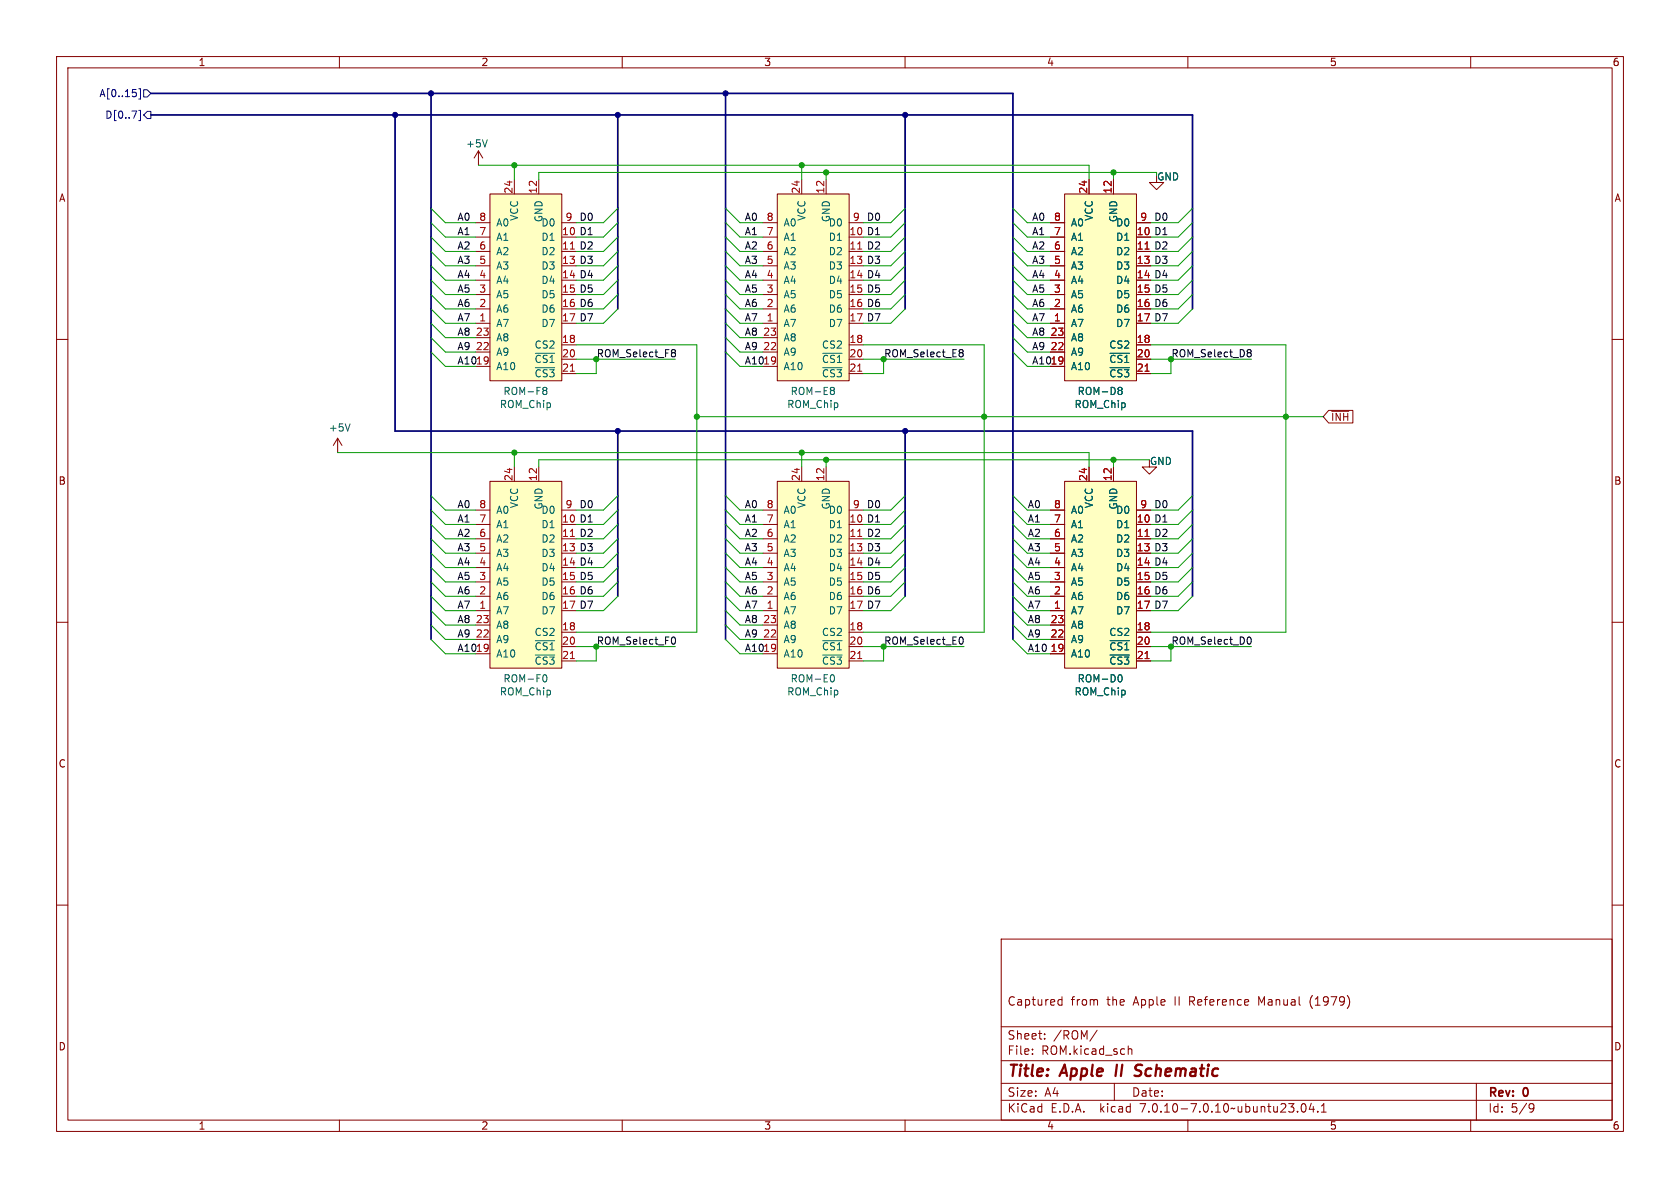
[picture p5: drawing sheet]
<svg xmlns="http://www.w3.org/2000/svg" width="297mm" height="210mm" viewBox="0 0 297 210" stroke-linecap="round" stroke-linejoin="round" font-family="sans-serif">
<g fill="none" stroke="#840000" stroke-width=".18">
<path d="M10 10h277v190h-277zM12 12h273v186h-273zM60 10v2M110 10v2M160 10v2M210 10v2M260 10v2M84.1 39.4h2.5M84.6 26.7l-.8 1.2M84.6 26.7v2.5M84.6 26.7l.7 1.2M86.6 34.3h12.7v33h-12.7z"/>
<path d="M90.9 31.8v2.5M95.2 31.8v2.5M99.3 39.4h2.6M134.9 39.4h2.5M137.4 34.3h12.7v33h-12.7zM141.7 31.8v2.5M146 31.8v2.5M150.1 39.4h2.6M185.7 39.4h2.5M188.2 34.3h12.7v33h-12.7zM192.5 31.8v2.5M196.8 31.8v2.5"/>
<path d="M200.9 39.4h2.6M204.5 31v1.3h1.2l-1.2 1.2-1.3-1.2h1.3M10 60h2M84.1 57.2h2.5M84.1 54.6h2.5M84.1 59.7h2.5M84.1 52.1h2.5M84.1 49.5h2.5M84.1 47h2.5M84.1 44.5h2.5M84.1 41.9h2.5M134.9 57.2h2.5"/>
<path d="M134.9 54.6h2.5M134.9 59.7h2.5M134.9 52.1h2.5M134.9 49.5h2.5M134.9 47h2.5M134.9 44.5h2.5M134.9 41.9h2.5M185.7 57.2h2.5M185.7 54.6h2.5M185.7 59.7h2.5M185.7 52.1h2.5M185.7 49.5h2.5"/>
<path d="M185.7 47h2.5M185.7 44.5h2.5M185.7 41.9h2.5M285 60h2M59.7 77.5l-.8 1.2M59.7 77.5v2.5M59.7 77.5l.8 1.2M84.1 64.8h2.5M84.1 62.2h2.5M99.3 61h2.6M99.3 63.5h2.6M99.3 66h2.6"/>
<path d="M134.9 64.8h2.5M134.9 62.2h2.5M150.1 61h2.6M150.1 63.5h2.6M150.1 66h2.6M185.7 64.8h2.5M185.7 62.2h2.5M200.9 61h2.6M200.9 63.5h2.6M200.9 66h2.6M234.9 72.5h4.3v2.3h-4.3l-1-1.1zM235.4 72.7h3"/>
<path d="M84.1 97.8h2.5M84.1 95.3h2.5M84.1 92.7h2.5M84.1 90.2h2.5M86.6 85.1h12.7v33h-12.7zM90.9 82.6v2.5M95.2 82.6v2.5M99.3 90.2h2.6M134.9 97.8h2.5M134.9 95.3h2.5M134.9 92.7h2.5M134.9 90.2h2.5"/>
<path d="M137.4 85.1h12.7v33h-12.7zM141.7 82.6v2.5M146 82.6v2.5M150.1 90.2h2.6M185.7 97.8h2.5M185.7 95.3h2.5M185.7 92.7h2.5M185.7 90.2h2.5M188.2 85.1h12.7v33h-12.7zM192.5 82.6v2.5M196.8 82.6v2.5M200.9 90.2h2.6"/>
<path d="M203.2 81.3v1.3h1.3l-1.3 1.2-1.3-1.2h1.3M10 110h2M84.1 108h2.5M84.1 115.6h2.5M84.1 105.4h2.5M84.1 113h2.5M84.1 110.5h2.5M84.1 102.9h2.5M84.1 100.3h2.5M99.3 111.8h2.6M99.3 114.3h2.6M99.3 116.8h2.6"/>
<path d="M134.9 108h2.5M134.9 115.6h2.5M134.9 105.4h2.5M134.9 113h2.5M134.9 110.5h2.5M134.9 102.9h2.5M134.9 100.3h2.5M150.1 111.8h2.6M150.1 114.3h2.6M150.1 116.8h2.6M185.7 108h2.5M185.7 115.6h2.5"/>
<path d="M185.7 105.4h2.5M185.7 113h2.5M185.7 110.5h2.5M185.7 102.9h2.5M185.7 100.3h2.5M200.9 111.8h2.6M200.9 114.3h2.6M200.9 116.8h2.6M285 110h2M10 160h2M285 160h2M177 166h108v32h-108z"/>
<path d="M187.2 177.6h.5M187.2 176.8h.5M187.7 176.2v1.5M231.7 176.6v1M60 198v2M110 198v2M160 198v2M177 194.5h108M177 191.5h108M177 187.5h108M177 181.5h108M182.5 186.3v.1"/>
<path d="M182.5 185.5v.1M184.7 183.6v.1M184.7 182.8v.1M194 182.1l-1.3 2M197 191.5v3M199.5 184.9v1.5M199.5 185.5l.2-.1 .3 .1 .1 .9M210 198v2M229.4 196.5v.1M230.2 195.2l.2-.1a.81 .81 0 0 1 .6 .6 .81 .81 0 0 1-.3 .8l-.2 .1a.81 .81 0 0 1-.3-1.4zM231.8 195l-.3 1.1h.9M232.2 195.6v1"/>
<path d="M233 196.5v.1M233.6 196.6h.9M233.6 195.5l.4-.4v1.5M260 198v2M261 191.5v6.5M270.6 195.1l.5 .1a.99 .99 0 0 1-.4 1.4h-.2M271.2 195.7l-.3 .3h-.3"/>
</g>
<path d="M197.5 188.2l-.3 2M200.8 189l.8 .4M201.6 190l-.3 .2h-.5M201.6 188.2h-.4l-.5 .4" fill="none" stroke="#840000" stroke-width=".4"/>
<g fill="none" stroke="#006464" stroke-width=".18">
<path d="M86.1 24.7l-.4 1.3M61.9 74.9l-.4 1.3M94.6 62.5h3.5M94.6 65h3.5M96.2 68.5h.2l.3 .2-.3 .3M96.2 69h.2M96.4 69l.3 .3v.2l-.1 .2h-.4M145.4 62.5h3.5M145.4 65h3.5M147 68.5h.3l.2 .2-.2 .3M147 69h.3M147.3 69l.2 .1v.4l-.1 .2h-.4"/>
<path d="M196.2 62.5h3.5M196.2 65h3.5M197.9 68.5h.2l.3 .2-.3 .3M197.9 69h.2M198.1 69l.3 .3v.2l-.1 .2h-.4M94.6 113.3h3.5M94.6 115.8h3.5M96.1 119.3h.2a.68 .68 0 0 1 .4 .6 .68 .68 0 0 1-.4 .6h-.2M145.4 113.3h3.5M145.4 115.8h3.5M147.1 119.3a.68 .68 0 0 1 .4 .6 .68 .68 0 0 1-.4 .6M196.2 113.3h3.5"/>
<path d="M196.2 115.8h3.5M197.8 119.3h.2a.68 .68 0 0 1 .4 .6 .68 .68 0 0 1-.4 .6h-.2"/>
</g>
<g fill="#ffffc2" stroke="#ffffc2" stroke-width=".18">
<path d="M137.4 34.3h12.7v33h-12.7z"/>
<path d="M188.2 34.3h12.7v33h-12.7z"/>
<path d="M188.2 85.1h12.7v33h-12.7z"/>
<path d="M86.6 34.3h12.7v33h-12.7z"/>
<path d="M137.4 85.1h12.7v33h-12.7z"/>
<path d="M86.6 85.1h12.7v33h-12.7z"/>
</g>
<path d="M100.8 65.6h.8M151.6 65.6h.8M202.4 65.6h.8M100.8 116.4h.8M151.6 116.4h.8M202.4 116.4h.8" fill="none" stroke="#a90000" stroke-width=".18"/>
<path d="M24 16.4v.6M24.5 15.7h.3v1.8h-.3M24.5 19.5h.3v1.8h-.3M25.4 15.9h.6l.7 .6-.7 .6h-.6zM26 19.7h.7v1.3h-.7l-.6-.7z" fill="none" stroke="#000084" stroke-width=".18"/>
<path d="M118.9 61.8l.4 .1 .1 .1-.2 .4M118.9 62.4h.3M119.2 62.4l.2 .2v.2l-.1 .2-.4 .1M169.8 61.8h.2l.3 .2-.3 .4M169.8 62.4h.2M170 62.4l.3 .2v.2l-.3 .3h-.2M220.7 61.8l.4 .1 .1 .1-.2 .4M220.7 62.4h.3M221 62.4l.2 .2v.2l-.1 .2-.4 .1M119 112.6a.68 .68 0 0 1 .4 .6 .68 .68 0 0 1-.4 .7M169.9 112.6a.68 .68 0 0 1 .4 .6 .68 .68 0 0 1-.4 .7M220.8 112.6a.68 .68 0 0 1 .4 .6 .68 .68 0 0 1-.4 .7" fill="none" stroke="#0f0f0f" stroke-width=".18"/>
<path d="M26.7 16.5h152.4v96.5M76.2 16.5v96.5M128.3 16.5v96.5M26.7 20.3h184.1v34.3M69.8 20.3v55.9h141v29.2M109.2 20.3v34.3M160 20.3v34.3M109.2 76.2v29.2M160 76.2v29.2" fill="none" stroke="#000084" stroke-width=".3"/>
<g fill="none" stroke="#009600" stroke-width=".18">
<path d="M76.2 36.8l2.5 2.6h5.4M76.2 39.4l2.5 2.5h5.4M84.6 29.2h107.9v2.6M90.9 29.2v2.6M109.2 36.8l-2.5 2.6h-4.8M109.2 39.4l-2.5 2.5h-4.8M128.3 36.8l2.5 2.6h4.1M128.3 39.4l2.5 2.5h4.1M141.7 29.2v2.6M146 30.5v1.3M160 36.8l-2.5 2.6h-4.8M160 39.4l-2.5 2.5h-4.8"/>
<path d="M179.1 36.8l2.5 2.6h4.1M179.1 39.4l2.5 2.5h4.1M196.8 30.5v1.3M204.5 30.5h-109.3v1.3M210.8 36.8l-2.5 2.6h-4.8M210.8 39.4l-2.5 2.5h-4.8M76.2 47l2.5 2.5h5.4M76.2 54.6l2.5 2.6h5.4M76.2 49.5l2.5 2.6h5.4M76.2 44.5l2.5 2.5h5.4M76.2 52.1l2.5 2.5h5.4M76.2 41.9l2.5 2.6h5.4"/>
<path d="M76.2 57.2l2.5 2.5h5.4M76.2 59.7l2.5 2.5h5.4M109.2 47l-2.5 2.5h-4.8M109.2 54.6l-2.5 2.6h-4.8M109.2 49.5l-2.5 2.6h-4.8M109.2 44.5l-2.5 2.5h-4.8M109.2 52.1l-2.5 2.5h-4.8M109.2 41.9l-2.5 2.6h-4.8M128.3 47l2.5 2.5h4.1M128.3 54.6l2.5 2.6h4.1M128.3 49.5l2.5 2.6h4.1M128.3 44.5l2.5 2.5h4.1"/>
<path d="M128.3 52.1l2.5 2.5h4.1M128.3 41.9l2.5 2.6h4.1M128.3 57.2l2.5 2.5h4.1M128.3 59.7l2.5 2.5h4.1M160 47l-2.5 2.5h-4.8M160 54.6l-2.5 2.6h-4.8M160 49.5l-2.5 2.6h-4.8M160 44.5l-2.5 2.5h-4.8M160 52.1l-2.5 2.5h-4.8M160 41.9l-2.5 2.6h-4.8M179.1 47l2.5 2.5h4.1M179.1 54.6l2.5 2.6h4.1"/>
<path d="M179.1 49.5l2.5 2.6h4.1M179.1 44.5l2.5 2.5h4.1M179.1 52.1l2.5 2.5h4.1M179.1 41.9l2.5 2.6h4.1M179.1 57.2l2.5 2.5h4.1M179.1 59.7l2.5 2.5h4.1M210.8 47l-2.5 2.5h-4.8M210.8 54.6l-2.5 2.6h-4.8M210.8 49.5l-2.5 2.6h-4.8M210.8 44.5l-2.5 2.5h-4.8M210.8 52.1l-2.5 2.5h-4.8M210.8 41.9l-2.5 2.6h-4.8"/>
<path d="M76.2 62.2l2.5 2.6h5.4M101.9 61h21.3v50.8h-21.3M101.9 63.5h17.5M105.4 63.5v2.5h-3.5M123.2 73.7h110.7M128.3 62.2l2.5 2.6h4.1M152.7 61h21.3v50.8h-21.3M152.7 63.5h17.7M156.2 63.5v2.5h-3.5M179.1 62.2l2.5 2.6h4.1M203.5 61h23.8v50.8h-23.8M203.5 63.5h17.7"/>
<path d="M207 63.5v2.5h-3.5M59.7 80h132.8v2.6M76.2 90.2l2.5 2.5h5.4M76.2 95.3l2.5 2.5h5.4M76.2 92.7l2.5 2.6h5.4M76.2 97.8l2.5 2.5h5.4M76.2 87.6l2.5 2.6h5.4M90.9 80v2.6M109.2 90.2l-2.5 2.5h-4.8M109.2 95.3l-2.5 2.5h-4.8M109.2 92.7l-2.5 2.6h-4.8M109.2 97.8l-2.5 2.5h-4.8"/>
<path d="M109.2 87.6l-2.5 2.6h-4.8M128.3 90.2l2.5 2.5h4.1M128.3 95.3l2.5 2.5h4.1M128.3 92.7l2.5 2.6h4.1M128.3 97.8l2.5 2.5h4.1M128.3 87.6l2.5 2.6h4.1M141.7 80v2.6M146 81.3v1.3M160 90.2l-2.5 2.5h-4.8M160 95.3l-2.5 2.5h-4.8M160 92.7l-2.5 2.6h-4.8M160 97.8l-2.5 2.5h-4.8"/>
<path d="M160 87.6l-2.5 2.6h-4.8M179.1 90.2l2.5 2.5h4.1M179.1 95.3l2.5 2.5h4.1M179.1 92.7l2.5 2.6h4.1M179.1 97.8l2.5 2.5h4.1M179.1 87.6l2.5 2.6h4.1M196.8 81.3v1.3M203.2 81.3h-108v1.3M210.8 90.2l-2.5 2.5h-4.8M210.8 95.3l-2.5 2.5h-4.8M210.8 92.7l-2.5 2.6h-4.8M210.8 97.8l-2.5 2.5h-4.8"/>
<path d="M210.8 87.6l-2.5 2.6h-4.8M76.2 108l2.5 2.5h5.4M76.2 102.9l2.5 2.5h5.4M76.2 113l2.5 2.6h5.4M76.2 110.5l2.5 2.5h5.4M76.2 105.4l2.5 2.6h5.4M76.2 100.3l2.5 2.6h5.4M101.9 114.3h17.5M105.4 114.3v2.5h-3.5M109.2 102.9l-2.5 2.5h-4.8M109.2 105.4l-2.5 2.6h-4.8M109.2 100.3l-2.5 2.6h-4.8"/>
<path d="M128.3 108l2.5 2.5h4.1M128.3 102.9l2.5 2.5h4.1M128.3 113l2.5 2.6h4.1M128.3 110.5l2.5 2.5h4.1M128.3 105.4l2.5 2.6h4.1M128.3 100.3l2.5 2.6h4.1M152.7 114.3h17.7M156.2 114.3v2.5h-3.5M160 102.9l-2.5 2.5h-4.8M160 105.4l-2.5 2.6h-4.8M160 100.3l-2.5 2.6h-4.8M179.1 108l2.5 2.5h4.1"/>
<path d="M179.1 102.9l2.5 2.5h4.1M179.1 113l2.5 2.6h4.1M179.1 110.5l2.5 2.5h4.1M179.1 105.4l2.5 2.6h4.1M179.1 100.3l2.5 2.6h4.1M203.5 114.3h17.7M207 114.3v2.5h-3.5M210.8 102.9l-2.5 2.5h-4.8M210.8 105.4l-2.5 2.6h-4.8M210.8 100.3l-2.5 2.6h-4.8"/>
</g>
<g fill="#000084" stroke="#000084" stroke-width=".18">
<circle cx="109.2" cy="76.2" r=".46"/>
<circle cx="128.3" cy="16.5" r=".46"/>
<circle cx="160" cy="76.2" r=".46"/>
<circle cx="69.8" cy="20.3" r=".46"/>
<circle cx="76.2" cy="16.5" r=".46"/>
<circle cx="109.2" cy="20.3" r=".46"/>
<circle cx="160" cy="20.3" r=".46"/>
</g>
<g fill="#009600" stroke="#009600" stroke-width=".18">
<circle cx="90.9" cy="29.2" r=".46"/>
<circle cx="141.7" cy="29.2" r=".46"/>
<circle cx="146" cy="30.5" r=".46"/>
<circle cx="141.7" cy="80" r=".46"/>
<circle cx="146" cy="81.3" r=".46"/>
<circle cx="123.2" cy="73.7" r=".46"/>
<circle cx="174" cy="73.7" r=".46"/>
<circle cx="227.3" cy="73.7" r=".46"/>
<circle cx="196.8" cy="81.3" r=".46"/>
<circle cx="90.9" cy="80" r=".46"/>
<circle cx="196.8" cy="30.5" r=".46"/>
</g>
<g font-size="2.8" fill="#840000">
<text x="178" y="190.9">Title:</text>
<text x="187.7" y="190.9">Apple</text>
<text x="198.1" y="190.9">II</text>
<text x="202.3" y="190.9">Schematic</text>
</g>
<g font-size="2.1" fill="#840000">
<text x="178" y="178">Captured</text>
<text x="189.3" y="178">from</text>
<text x="195.7" y="178">the</text>
<text x="200.5" y="178">Apple</text>
<text x="207.9" y="178">II</text>
<text x="210.6" y="178">Reference</text>
<text x="223" y="178">Manual</text>
<text x="232.2" y="178">(1979)</text>
<text x="178" y="184">Sheet:</text>
<text x="186.2" y="184">/ROM/</text>
<text x="178" y="186.7">File:</text>
<text x="184.1" y="186.7">ROM.kicad_sch</text>
<text x="178" y="196.9">KiCad</text>
<text x="178" y="194.1">Size:</text>
<text x="184.7" y="194.1">A4</text>
<text x="185.7" y="196.9">E.D.A.</text>
<text x="194.6" y="196.9">kicad</text>
<text x="200" y="194.1">Date:</text>
<text x="201.8" y="196.9">7.0.10-7.0.10~ubuntu23.04.1</text>
<text x="263" y="194.3">Rev:</text>
<text x="263" y="196.9">Id:</text>
<text x="267.1" y="196.9">5/9</text>
<text x="269.4" y="194.3">0</text>
</g>
<g font-size="1.8" fill="#840000">
<text x="35" y="11.9">1</text>
<text x="85" y="11.9">2</text>
<text x="135" y="11.9">3</text>
<text x="185" y="11.9">4</text>
<text x="235" y="11.9">5</text>
<text x="285" y="11.9">6</text>
<text x="10.3" y="35.9">A</text>
<text x="285.3" y="35.9">A</text>
<text x="200.9" y="41.7">10 D1</text>
<text x="200.9" y="46.7">13 D3</text>
<text x="200.9" y="49.3">14 D4</text>
<text x="200.9" y="51.8">15 D5</text>
<text x="200.9" y="54.4">16 D6</text>
<text x="200.9" y="56.9">17 D7</text>
<text x="235.2" y="74.6">~{INH}</text>
<text x="10.3" y="85.9">B</text>
<text x="285.3" y="85.9">B</text>
<text x="200.9" y="92.5">10 D1</text>
<text x="200.9" y="97.5">13 D3</text>
<text x="200.9" y="100.1">14 D4</text>
<text x="200.9" y="102.6">15 D5</text>
<text x="200.9" y="105.2">16 D6</text>
<text x="200.9" y="107.7">17 D7</text>
<text x="10.3" y="135.9">C</text>
<text x="285.3" y="135.9">C</text>
<text x="10.3" y="185.9">D</text>
<text x="285.3" y="185.9">D</text>
<text x="35" y="199.9">1</text>
<text x="85" y="199.9">2</text>
<text x="135" y="199.9">3</text>
<text x="185" y="199.9">4</text>
<text x="235" y="199.9">5</text>
<text x="285" y="199.9">6</text>
</g>
<g font-size="1.8" fill="#000084">
<text x="17.5" y="17.4">A[0..15]</text>
<text x="18.5" y="21.2">D[0..7]</text>
</g>
<g font-size="1.8" fill="#006464">
<text x="82.3" y="26.3">+5V</text>
<text x="204.5" y="32.1">GND</text>
<text x="87.6" y="40.2">A0</text>
<text x="91.8" y="39.1" transform="rotate(-90 91.8 39.1)">VCC</text>
<text x="95.6" y="40.2">D0</text>
<text x="96.1" y="39.4" transform="rotate(-90 96.1 39.4)">GND</text>
<text x="138.4" y="40.2">A0</text>
<text x="142.6" y="39.1" transform="rotate(-90 142.6 39.1)">VCC</text>
<text x="146.4" y="40.2">D0</text>
<text x="146.9" y="39.4" transform="rotate(-90 146.9 39.4)">GND</text>
<text x="189.2" y="40.2">A0</text>
<text x="193.4" y="39.1" transform="rotate(-90 193.4 39.1)">VCC</text>
<text x="197.2" y="40.2">D0</text>
<text x="197.7" y="39.4" transform="rotate(-90 197.7 39.4)">GND</text>
<text x="87.6" y="47.9">A3</text>
<text x="87.6" y="45.3">A2</text>
<text x="87.6" y="42.8">A1</text>
<text x="95.6" y="42.8">D1</text>
<text x="95.6" y="45.3">D2</text>
<text x="95.6" y="47.9">D3</text>
<text x="138.4" y="47.9">A3</text>
<text x="138.4" y="45.3">A2</text>
<text x="138.4" y="42.8">A1</text>
<text x="146.4" y="42.8">D1</text>
<text x="146.4" y="45.3">D2</text>
<text x="146.4" y="47.9">D3</text>
<text x="189.2" y="47.9">A3</text>
<text x="189.2" y="45.3">A2</text>
<text x="189.2" y="42.8">A1</text>
<text x="197.2" y="42.8">D1</text>
<text x="197.2" y="45.3">D2</text>
<text x="197.2" y="47.9">D3</text>
<text x="87.6" y="52.9">A5</text>
<text x="87.6" y="50.4">A4</text>
<text x="95.6" y="50.4">D4</text>
<text x="95.6" y="52.9">D5</text>
<text x="138.4" y="52.9">A5</text>
<text x="138.4" y="50.4">A4</text>
<text x="146.4" y="50.4">D4</text>
<text x="146.4" y="52.9">D5</text>
<text x="189.2" y="52.9">A5</text>
<text x="189.2" y="50.4">A4</text>
<text x="197.2" y="50.4">D4</text>
<text x="197.2" y="52.9">D5</text>
<text x="87.6" y="58">A7</text>
<text x="87.6" y="55.5">A6</text>
<text x="95.6" y="55.5">D6</text>
<text x="95.6" y="58">D7</text>
<text x="138.4" y="58">A7</text>
<text x="138.4" y="55.5">A6</text>
<text x="146.4" y="55.5">D6</text>
<text x="146.4" y="58">D7</text>
<text x="189.2" y="58">A7</text>
<text x="189.2" y="55.5">A6</text>
<text x="197.2" y="55.5">D6</text>
<text x="197.2" y="58">D7</text>
<text x="87.6" y="65.6">A10</text>
<text x="87.6" y="63.1">A9</text>
<text x="87.6" y="60.6">A8</text>
<text x="94.4" y="61.8">CS2</text>
<text x="94.4" y="64.4">~{CS1}</text>
<text x="138.4" y="65.6">A10</text>
<text x="138.4" y="63.1">A9</text>
<text x="138.4" y="60.6">A8</text>
<text x="145.2" y="61.8">CS2</text>
<text x="145.2" y="64.4">~{CS1}</text>
<text x="189.2" y="65.6">A10</text>
<text x="189.2" y="63.1">A9</text>
<text x="189.2" y="60.6">A8</text>
<text x="196" y="61.8">CS2</text>
<text x="196" y="64.4">~{CS1}</text>
<text x="88.9" y="70">ROM-F8</text>
<text x="94.4" y="66.9">~{CS3}</text>
<text x="139.7" y="70">ROM-E8</text>
<text x="145.2" y="66.9">~{CS3}</text>
<text x="190.4" y="70">ROM-D8</text>
<text x="196" y="66.9">~{CS3}</text>
<text x="58" y="76.5">+5V</text>
<text x="88.3" y="72.3">ROM_Chip</text>
<text x="139.1" y="72.3">ROM_Chip</text>
<text x="189.9" y="72.3">ROM_Chip</text>
<text x="203.2" y="82.4">GND</text>
<text x="91.8" y="89.9" transform="rotate(-90 91.8 89.9)">VCC</text>
<text x="142.6" y="89.9" transform="rotate(-90 142.6 89.9)">VCC</text>
<text x="193.4" y="89.9" transform="rotate(-90 193.4 89.9)">VCC</text>
<text x="87.6" y="93.6">A1</text>
<text x="87.6" y="91">A0</text>
<text x="95.6" y="93.6">D1</text>
<text x="95.6" y="91">D0</text>
<text x="96.1" y="90.2" transform="rotate(-90 96.1 90.2)">GND</text>
<text x="138.4" y="93.6">A1</text>
<text x="138.4" y="91">A0</text>
<text x="146.4" y="93.6">D1</text>
<text x="146.4" y="91">D0</text>
<text x="146.9" y="90.2" transform="rotate(-90 146.9 90.2)">GND</text>
<text x="189.2" y="93.6">A1</text>
<text x="189.2" y="91">A0</text>
<text x="197.2" y="93.6">D1</text>
<text x="197.2" y="91">D0</text>
<text x="197.7" y="90.2" transform="rotate(-90 197.7 90.2)">GND</text>
<text x="87.6" y="101.2">A4</text>
<text x="87.6" y="98.7">A3</text>
<text x="87.6" y="96.1">A2</text>
<text x="95.6" y="96.1">D2</text>
<text x="95.6" y="98.7">D3</text>
<text x="95.6" y="101.2">D4</text>
<text x="138.4" y="101.2">A4</text>
<text x="138.4" y="98.7">A3</text>
<text x="138.4" y="96.1">A2</text>
<text x="146.4" y="96.1">D2</text>
<text x="146.4" y="98.7">D3</text>
<text x="146.4" y="101.2">D4</text>
<text x="189.2" y="101.2">A4</text>
<text x="189.2" y="98.7">A3</text>
<text x="189.2" y="96.1">A2</text>
<text x="197.2" y="96.1">D2</text>
<text x="197.2" y="98.7">D3</text>
<text x="197.2" y="101.2">D4</text>
<text x="87.6" y="106.3">A6</text>
<text x="87.6" y="103.7">A5</text>
<text x="95.6" y="103.7">D5</text>
<text x="95.6" y="106.3">D6</text>
<text x="138.4" y="106.3">A6</text>
<text x="138.4" y="103.7">A5</text>
<text x="146.4" y="103.7">D5</text>
<text x="146.4" y="106.3">D6</text>
<text x="189.2" y="106.3">A6</text>
<text x="189.2" y="103.7">A5</text>
<text x="197.2" y="103.7">D5</text>
<text x="197.2" y="106.3">D6</text>
<text x="87.6" y="108.8">A7</text>
<text x="87.6" y="113.9">A9</text>
<text x="87.6" y="111.4">A8</text>
<text x="94.4" y="112.6">CS2</text>
<text x="95.6" y="108.8">D7</text>
<text x="138.4" y="108.8">A7</text>
<text x="138.4" y="113.9">A9</text>
<text x="138.4" y="111.4">A8</text>
<text x="145.2" y="112.6">CS2</text>
<text x="146.4" y="108.8">D7</text>
<text x="189.2" y="108.8">A7</text>
<text x="189.2" y="113.9">A9</text>
<text x="189.2" y="111.4">A8</text>
<text x="196" y="112.6">CS2</text>
<text x="197.2" y="108.8">D7</text>
<text x="87.6" y="116.4">A10</text>
<text x="94.4" y="115.2">~{CS1}</text>
<text x="94.4" y="117.7">~{CS3}</text>
<text x="138.4" y="116.4">A10</text>
<text x="145.2" y="115.2">~{CS1}</text>
<text x="145.2" y="117.7">~{CS3}</text>
<text x="189.2" y="116.4">A10</text>
<text x="196" y="115.2">~{CS1}</text>
<text x="196" y="117.7">~{CS3}</text>
<text x="88.3" y="123.1">ROM_Chip</text>
<text x="88.9" y="120.8">ROM-F0</text>
<text x="139.1" y="123.1">ROM_Chip</text>
<text x="139.7" y="120.8">ROM-E0</text>
<text x="189.9" y="123.1">ROM_Chip</text>
<text x="190.4" y="120.8">ROM-D0</text>
</g>
<g font-size="1.8" fill="#a90000">
<text x="90.7" y="34.3" transform="rotate(-90 90.7 34.3)">24</text>
<text x="95" y="34.3" transform="rotate(-90 95 34.3)">12</text>
<text x="141.5" y="34.3" transform="rotate(-90 141.5 34.3)">24</text>
<text x="145.8" y="34.3" transform="rotate(-90 145.8 34.3)">12</text>
<text x="192.3" y="34.3" transform="rotate(-90 192.3 34.3)">24</text>
<text x="196.6" y="34.3" transform="rotate(-90 196.6 34.3)">12</text>
<text x="84.6" y="41.7">7</text>
<text x="84.6" y="39.1">8</text>
<text x="99.9" y="39.1">9</text>
<text x="135.4" y="41.7">7</text>
<text x="135.4" y="39.1">8</text>
<text x="150.7" y="39.1">9</text>
<text x="186.2" y="41.7">7</text>
<text x="186.2" y="39.1">8</text>
<text x="200.9" y="41.7">10</text>
<text x="201.5" y="39.1">9</text>
<text x="84.6" y="46.7">5</text>
<text x="84.6" y="44.2">6</text>
<text x="135.4" y="46.7">5</text>
<text x="135.4" y="44.2">6</text>
<text x="186.2" y="46.7">5</text>
<text x="186.2" y="44.2">6</text>
<text x="200.9" y="44.2">11 D2</text>
<text x="200.9" y="44.2">11</text>
<text x="200.9" y="46.7">13</text>
<text x="84.6" y="51.8">3</text>
<text x="84.6" y="49.3">4</text>
<text x="135.4" y="51.8">3</text>
<text x="135.4" y="49.3">4</text>
<text x="186.2" y="51.8">3</text>
<text x="186.2" y="49.3">4</text>
<text x="200.9" y="49.3">14</text>
<text x="200.9" y="51.8">15</text>
<text x="84" y="59.4">23</text>
<text x="84.6" y="56.9">1</text>
<text x="84.6" y="54.4">2</text>
<text x="134.8" y="59.4">23</text>
<text x="135.4" y="56.9">1</text>
<text x="135.4" y="54.4">2</text>
<text x="185.6" y="59.4">23</text>
<text x="186.2" y="56.9">1</text>
<text x="186.2" y="54.4">2</text>
<text x="200.9" y="54.4">16</text>
<text x="200.9" y="56.9">17</text>
<text x="84" y="62">22</text>
<text x="99.3" y="60.7">18</text>
<text x="99.3" y="63.2">20</text>
<text x="99.3" y="65.8">21</text>
<text x="134.8" y="62">22</text>
<text x="150.1" y="60.7">18</text>
<text x="150.1" y="63.2">20</text>
<text x="150.1" y="65.8">21</text>
<text x="185.6" y="62">22</text>
<text x="185.6" y="64.5">19</text>
<text x="200.9" y="60.7">18</text>
<text x="200.9" y="63.2">20</text>
<text x="200.9" y="65.8">21</text>
<text x="84.6" y="89.9">8</text>
<text x="90.7" y="85.1" transform="rotate(-90 90.7 85.1)">24</text>
<text x="95" y="85.1" transform="rotate(-90 95 85.1)">12</text>
<text x="99.9" y="89.9">9</text>
<text x="135.4" y="89.9">8</text>
<text x="141.5" y="85.1" transform="rotate(-90 141.5 85.1)">24</text>
<text x="145.8" y="85.1" transform="rotate(-90 145.8 85.1)">12</text>
<text x="150.7" y="89.9">9</text>
<text x="186.2" y="89.9">8</text>
<text x="192.3" y="85.1" transform="rotate(-90 192.3 85.1)">24</text>
<text x="196.6" y="85.1" transform="rotate(-90 196.6 85.1)">12</text>
<text x="201.5" y="89.9">9</text>
<text x="84.6" y="95">6</text>
<text x="84.6" y="92.5">7</text>
<text x="135.4" y="95">6</text>
<text x="135.4" y="92.5">7</text>
<text x="186.2" y="95">6</text>
<text x="186.2" y="92.5">7</text>
<text x="200.9" y="95">11 D2</text>
<text x="200.9" y="92.5">10</text>
<text x="200.9" y="95">11</text>
<text x="84.6" y="100.1">4</text>
<text x="84.6" y="97.5">5</text>
<text x="135.4" y="100.1">4</text>
<text x="135.4" y="97.5">5</text>
<text x="186.2" y="100.1">4</text>
<text x="186.2" y="97.5">5</text>
<text x="200.9" y="97.5">13</text>
<text x="200.9" y="100.1">14</text>
<text x="84.6" y="107.7">1</text>
<text x="84.6" y="105.2">2</text>
<text x="84.6" y="102.6">3</text>
<text x="135.4" y="107.7">1</text>
<text x="135.4" y="105.2">2</text>
<text x="135.4" y="102.6">3</text>
<text x="186.2" y="107.7">1</text>
<text x="186.2" y="105.2">2</text>
<text x="186.2" y="102.6">3</text>
<text x="200.9" y="102.6">15</text>
<text x="200.9" y="105.2">16</text>
<text x="200.9" y="107.7">17</text>
<text x="84" y="112.8">22</text>
<text x="84" y="110.2">23</text>
<text x="99.3" y="111.5">18</text>
<text x="134.8" y="112.8">22</text>
<text x="134.8" y="110.2">23</text>
<text x="150.1" y="111.5">18</text>
<text x="185.6" y="112.8">22</text>
<text x="185.6" y="110.2">23</text>
<text x="200.9" y="111.5">18</text>
<text x="99.3" y="114">20</text>
<text x="99.3" y="116.6">21</text>
<text x="150.1" y="114">20</text>
<text x="150.1" y="116.6">21</text>
<text x="185.6" y="115.3">19</text>
<text x="200.9" y="114">20</text>
<text x="200.9" y="116.6">21</text>
</g>
<g font-size="1.8" fill="#0f0f0f">
<text x="80.8" y="41.6">A1</text>
<text x="80.8" y="39.1">A0</text>
<text x="99.3" y="41.7">10 D1</text>
<text x="102.4" y="39.1">D0</text>
<text x="131.6" y="41.6">A1</text>
<text x="131.6" y="39.1">A0</text>
<text x="150.1" y="41.7">10 D1</text>
<text x="153.2" y="39.1">D0</text>
<text x="182.4" y="41.6">A1</text>
<text x="182.4" y="39.1">A0</text>
<text x="204" y="39.1">D0</text>
<text x="80.8" y="46.7">A3</text>
<text x="80.8" y="44.2">A2</text>
<text x="99.3" y="44.2">11 D2</text>
<text x="99.3" y="46.7">13 D3</text>
<text x="131.6" y="46.7">A3</text>
<text x="131.6" y="44.2">A2</text>
<text x="150.1" y="44.2">11 D2</text>
<text x="150.1" y="46.7">13 D3</text>
<text x="182.4" y="44.2">A2</text>
<text x="182.4" y="46.7">A3</text>
<text x="80.8" y="49.3">A4</text>
<text x="80.8" y="51.8">A5</text>
<text x="99.3" y="49.3">14 D4</text>
<text x="99.3" y="51.8">15 D5</text>
<text x="131.6" y="51.8">A5</text>
<text x="131.6" y="49.3">A4</text>
<text x="150.1" y="49.3">14 D4</text>
<text x="150.1" y="51.8">15 D5</text>
<text x="182.4" y="49.3">A4</text>
<text x="182.4" y="51.8">A5</text>
<text x="80.8" y="59.4">A8</text>
<text x="80.8" y="56.9">A7</text>
<text x="80.8" y="54.3">A6</text>
<text x="99.3" y="54.4">16 D6</text>
<text x="99.3" y="56.9">17 D7</text>
<text x="131.6" y="59.4">A8</text>
<text x="131.6" y="54.3">A6</text>
<text x="131.6" y="56.9">A7</text>
<text x="150.1" y="54.4">16 D6</text>
<text x="150.1" y="56.9">17 D7</text>
<text x="182.4" y="59.4">A8</text>
<text x="182.4" y="54.3">A6</text>
<text x="182.4" y="56.9">A7</text>
<text x="80.8" y="64.5">A1019</text>
<text x="80.8" y="62">A9</text>
<text x="131.6" y="62">A9</text>
<text x="131.6" y="64.5">A1019</text>
<text x="182.4" y="64.5">A1019</text>
<text x="182.4" y="62">A9</text>
<text x="80.8" y="89.9">A0</text>
<text x="102.4" y="89.9">D0</text>
<text x="131.6" y="89.9">A0</text>
<text x="153.2" y="89.9">D0</text>
<text x="181.6" y="89.9">A0</text>
<text x="204" y="89.9">D0</text>
<text x="80.8" y="95">A2</text>
<text x="80.8" y="92.4">A1</text>
<text x="99.3" y="92.5">10 D1</text>
<text x="99.3" y="95">11 D2</text>
<text x="131.6" y="92.4">A1</text>
<text x="131.6" y="95">A2</text>
<text x="150.1" y="92.5">10 D1</text>
<text x="150.1" y="95">11 D2</text>
<text x="181.6" y="95">A2</text>
<text x="181.6" y="92.4">A1</text>
<text x="80.8" y="97.5">A3</text>
<text x="80.8" y="100.1">A4</text>
<text x="99.3" y="97.5">13 D3</text>
<text x="99.3" y="100.1">14 D4</text>
<text x="131.6" y="97.5">A3</text>
<text x="131.6" y="100.1">A4</text>
<text x="150.1" y="97.5">13 D3</text>
<text x="150.1" y="100.1">14 D4</text>
<text x="181.6" y="97.5">A3</text>
<text x="181.6" y="100.1">A4</text>
<text x="80.8" y="107.7">A7</text>
<text x="80.8" y="102.6">A5</text>
<text x="80.8" y="105.1">A6</text>
<text x="99.3" y="102.6">15 D5</text>
<text x="99.3" y="105.2">16 D6</text>
<text x="99.3" y="107.7">17 D7</text>
<text x="131.6" y="102.6">A5</text>
<text x="131.6" y="105.1">A6</text>
<text x="131.6" y="107.7">A7</text>
<text x="150.1" y="102.6">15 D5</text>
<text x="150.1" y="105.2">16 D6</text>
<text x="150.1" y="107.7">17 D7</text>
<text x="181.6" y="107.7">A7</text>
<text x="181.6" y="105.1">A6</text>
<text x="181.6" y="102.6">A5</text>
<text x="80.8" y="112.8">A9</text>
<text x="80.8" y="110.2">A8</text>
<text x="131.6" y="112.8">A9</text>
<text x="131.6" y="110.2">A8</text>
<text x="181.6" y="112.8">A9</text>
<text x="181.6" y="110.2">A8</text>
<text x="80.8" y="115.3">A1019</text>
<text x="131.6" y="115.3">A1019</text>
<text x="181.6" y="115.3">A10</text>
</g>
<g font-size="1.8" fill="#009600">
<text x="105.4" y="63.2">ROM_Select_F8</text>
<text x="156.2" y="63.2">ROM_Select_E8</text>
<text x="207" y="63.2">ROM_Select_D8</text>
<text x="105.4" y="114">ROM_Select_F0</text>
<text x="156.2" y="114">ROM_Select_E0</text>
<text x="207" y="114">ROM_Select_D0</text>
</g>
</svg>
